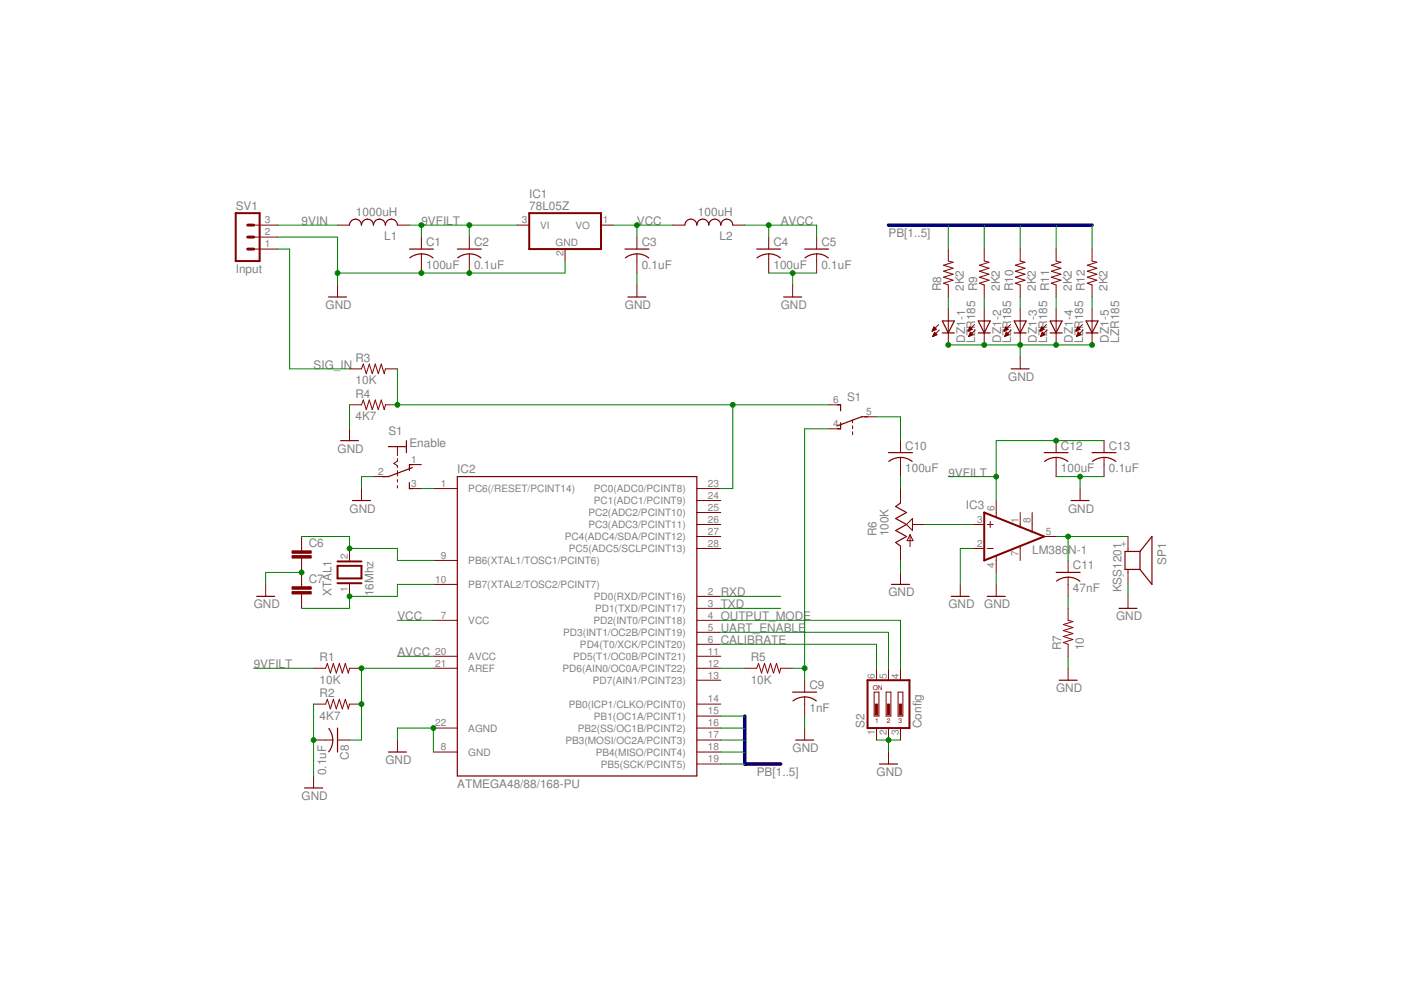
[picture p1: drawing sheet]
<svg xmlns="http://www.w3.org/2000/svg" width="297mm" height="210mm" viewBox="0 0 297 210" stroke-linecap="round" stroke-linejoin="round" font-family="sans-serif">
<g fill="none" stroke="#800000" stroke-width=".25">
<path d="M74.1 47.7a1.27 1.27 0 0 1 1.3-1.2 1.27 1.27 0 0 1 1.2 1.2 1.27 1.27 0 0 1 1.3-1.2 1.27 1.27 0 0 1 1.3 1.2 1.27 1.27 0 0 1 1.3-1.2 1.27 1.27 0 0 1 1.2 1.2 1.27 1.27 0 0 1 1.3-1.2 1.27 1.27 0 0 1 1.3 1.2M86.9 54.7a4 4 0 0 1 4.9 0M97 54.7a4 4 0 0 1 5 0M132.6 54.7a4 4 0 0 1 4.9 0M145.2 47.7a1.27 1.27 0 0 1 1.3-1.2 1.27 1.27 0 0 1 1.2 1.2 1.27 1.27 0 0 1 1.3-1.2 1.27 1.27 0 0 1 1.3 1.2 1.27 1.27 0 0 1 1.3-1.2 1.27 1.27 0 0 1 1.2 1.2 1.27 1.27 0 0 1 1.3-1.2 1.27 1.27 0 0 1 1.3 1.2M160.5 54.7a4 4 0 0 1 5 0M170.7 54.7a4 4 0 0 1 4.9 0M188.4 97.8a4 4 0 0 1 5 0M221.5 97.8a4 4 0 0 1 4.9 0M231.6 97.8a4 4 0 0 1 5 0M224 123.2a4 4 0 0 1 5 0M69.7 154.5a4 4 0 0 1 0 4.9"/>
<path d="M168.1 148.6a4 4 0 0 1 5 0"/>
</g>
<g fill="#800000" stroke="#800000" stroke-width=".21">
<path d="M84.3 47.7h2.5z"/>
<path d="M71.6 47.7h2.5z"/>
<path d="M89.3 53.8v1.5z"/>
<path d="M89.3 50.3v2.5z"/>
<path d="M89.3 55.3v2.6z"/>
<path d="M99.5 53.8v1.5z"/>
<path d="M99.5 50.3v2.5z"/>
<path d="M99.5 55.3v2.6z"/>
<path d="M109.7 47.7h2.5z"/>
<path d="M119.8 52.8v2.5z"/>
<path d="M127.4 47.7h2.6z"/>
<path d="M147.7 162h5.1z"/>
<path d="M91.9 123.9h5.1z"/>
<path d="M91.9 118.8h5.1z"/>
<path d="M91.9 159.4h5.1z"/>
<path d="M91.9 131.5h5.1z"/>
<path d="M91.9 154.4h5.1z"/>
<path d="M91.9 141.7h5.1z"/>
<path d="M91.9 139.1h5.1z"/>
<path d="M147.7 159.4h5.1z"/>
<path d="M147.7 156.9h5.1z"/>
<path d="M147.7 154.4h5.1z"/>
<path d="M147.7 151.8h5.1z"/>
<path d="M147.7 149.3h5.1z"/>
<path d="M147.7 144.2h5.1z"/>
<path d="M147.7 141.7h5.1z"/>
<path d="M147.7 139.1h5.1z"/>
<path d="M147.7 136.6h5.1z"/>
<path d="M147.7 134.1h5.1z"/>
<path d="M147.7 131.5h5.1z"/>
<path d="M147.7 129h5.1z"/>
<path d="M147.7 126.4h5.1z"/>
<path d="M147.7 116.3h5.1z"/>
<path d="M147.7 113.7h5.1z"/>
<path d="M147.7 111.2h5.1z"/>
<path d="M147.7 108.7h5.1z"/>
<path d="M147.7 106.1h5.1z"/>
<path d="M147.7 103.6h5.1z"/>
<path d="M91.9 103.6h5.1z"/>
<path d="M71.6 60.4v2.6z"/>
<path d="M135 53.8v1.5z"/>
<path d="M135 50.3v2.5z"/>
<path d="M135 55.3v2.6z"/>
<path d="M155.4 47.7h2.5z"/>
<path d="M142.7 47.7h2.5z"/>
<path d="M163 53.8v1.5z"/>
<path d="M163 50.3v2.5z"/>
<path d="M163 55.3v2.6z"/>
<path d="M173.1 53.8v1.5z"/>
<path d="M173.1 50.3v2.5z"/>
<path d="M173.1 55.3v2.6z"/>
<path d="M135 60.4v2.6z"/>
<path d="M168.1 60.4v2.6z"/>
<path d="M74.1 116.3v2.5z"/>
<path d="M74.1 123.9v2.5z"/>
<path d="M63.9 113.7v2.6z"/>
<path d="M63.9 118.8v2.6z"/>
<path d="M63.9 116.3v.5z"/>
<path d="M63.9 118.3v.5z"/>
<path d="M63.9 121.4v2.5z"/>
<path d="M63.9 126.4v2.6z"/>
<path d="M63.9 123.9v.5z"/>
<path d="M63.9 125.9v.5z"/>
<path d="M56.3 123.9v2.5z"/>
<path d="M84.3 156.9v2.5z"/>
<path d="M74.1 141.7h2.5z"/>
<path d="M66.5 141.7h2.5z"/>
<path d="M69.4 140.7l-.4 1z"/>
<path d="M69.4 140.7l.6 2z"/>
<path d="M70.7 140.7l-.7 2z"/>
<path d="M70.7 140.7l.6 2z"/>
<path d="M71.9 140.7l-.6 2z"/>
<path d="M71.9 140.7l.7 2z"/>
<path d="M73.2 140.7l-.6 2z"/>
<path d="M73.2 140.7l.6 2z"/>
<path d="M74.1 141.7l-.3 1z"/>
<path d="M74.1 149.3h2.5z"/>
<path d="M66.5 149.3h2.5z"/>
<path d="M69.4 148.3l-.4 1z"/>
<path d="M69.4 148.3l.6 2z"/>
<path d="M70.7 148.3l-.7 2z"/>
<path d="M70.7 148.3l.6 2z"/>
<path d="M71.9 148.3l-.6 2z"/>
<path d="M71.9 148.3l.7 2z"/>
<path d="M73.2 148.3l-.6 2z"/>
<path d="M73.2 148.3l.6 2z"/>
<path d="M74.1 149.3l-.3 1z"/>
<path d="M66.5 164.5v2.6z"/>
<path d="M69 156.9h1.5z"/>
<path d="M71.6 156.9h2.5z"/>
<path d="M66.5 156.9h2.5z"/>
<path d="M216.3 108.7v2.5z"/>
<path d="M206.1 116.3h2.6z"/>
<path d="M206.1 111.2h2.6z"/>
<path d="M218.8 108.7v2.5z"/>
<path d="M221.4 113.7h2.5z"/>
<path d="M211.2 108.7v.9z"/>
<path d="M209.9 110.6v1.2z"/>
<path d="M209.3 111.2h1.3z"/>
<path d="M209.3 116.3h1.3z"/>
<path d="M211.2 117.9v.9z"/>
<path d="M211.2 106.1v2.6z"/>
<path d="M211.2 118.8v2.6z"/>
<path d="M216.3 116.3v2.5z"/>
<path d="M218.8 111.2v1.5z"/>
<path d="M216.3 115.8v.5z"/>
<path d="M216.3 111.2v.5z"/>
<path d="M81.7 78.2h2.6z"/>
<path d="M74.1 78.2h2.5z"/>
<path d="M77 77.2l-.4 1z"/>
<path d="M77 77.2l.7 2z"/>
<path d="M78.3 77.2l-.6 2z"/>
<path d="M78.3 77.2l.6 2z"/>
<path d="M79.6 77.2l-.7 2z"/>
<path d="M79.6 77.2l.6 2z"/>
<path d="M80.8 77.2l-.6 2z"/>
<path d="M80.8 77.2l.7 2z"/>
<path d="M81.7 78.2l-.2 1z"/>
<path d="M81.7 85.8h2.6z"/>
<path d="M74.1 85.8h2.5z"/>
<path d="M77 84.8l-.4 1z"/>
<path d="M77 84.8l.7 2z"/>
<path d="M78.3 84.8l-.6 2z"/>
<path d="M78.3 84.8l.6 2z"/>
<path d="M79.6 84.8l-.7 2z"/>
<path d="M79.6 84.8l.6 2z"/>
<path d="M80.8 84.8l-.6 2z"/>
<path d="M80.8 84.8l.7 2z"/>
<path d="M81.7 85.8l-.2 1z"/>
<path d="M74.1 90.9v2.5z"/>
<path d="M165.5 141.7h2.6z"/>
<path d="M157.9 141.7h2.5z"/>
<path d="M160.8 140.7l-.4 1z"/>
<path d="M160.8 140.7l.7 2z"/>
<path d="M162.1 140.7l-.6 2z"/>
<path d="M162.1 140.7l.6 2z"/>
<path d="M163.4 140.7l-.7 2z"/>
<path d="M163.4 140.7l.6 2z"/>
<path d="M164.6 140.7l-.6 2z"/>
<path d="M164.6 140.7l.7 2z"/>
<path d="M165.5 141.7l-.2 1z"/>
<path d="M170.6 147.8v1.5z"/>
<path d="M170.6 144.2v2.5z"/>
<path d="M170.6 149.3v2.5z"/>
<path d="M170.6 154.4v2.5z"/>
<path d="M183.3 88.4h2.5z"/>
<path d="M175.7 85.8h2.5z"/>
<path d="M175.7 90.9h2.5z"/>
<path d="M180.8 89v.6z"/>
<path d="M180.8 90.3v.6z"/>
<path d="M180.8 91.5v.7z"/>
<path d="M84.3 94.7v1.9z"/>
<path d="M84.3 97.2v.5z"/>
<path d="M84.3 98.8v.3z"/>
<path d="M84.3 99.8v.6z"/>
<path d="M79.2 101h2.5z"/>
<path d="M86.8 103.6h2.5z"/>
<path d="M86.8 98.5h2.5z"/>
<path d="M83.5 98.3l.8-.6z"/>
<path d="M83.5 98.3l.8 .5z"/>
<path d="M84.3 100.4v.5z"/>
<path d="M84.3 101.7v.5z"/>
<path d="M84.3 103v.5z"/>
<path d="M190.9 97v1.5z"/>
<path d="M190.9 93.4v2.6z"/>
<path d="M190.9 98.5v2.5z"/>
<path d="M190.9 116.3v2.5z"/>
<path d="M190.9 103.6v2.5z"/>
<path d="M193.5 111.2h2.5z"/>
<path d="M190.9 115.8v.5z"/>
<path d="M190.9 106.1v.5z"/>
<path d="M192.2 111.2l1.3-1.3z"/>
<path d="M192.2 111.2l1.3 1.3z"/>
<path d="M193.5 109.9v2.6z"/>
<path d="M193 113.4v2.5z"/>
<path d="M193 113.4l.6 1.2z"/>
<path d="M192.3 114.6h1.3z"/>
<path d="M193 113.4l-.7 1.2z"/>
<path d="M190.9 121.4v2.5z"/>
<path d="M211.2 123.9v2.5z"/>
<path d="M226.5 122.4v1.5z"/>
<path d="M226.5 118.8v2.6z"/>
<path d="M226.5 123.9v2.5z"/>
<path d="M226.5 129v2.5z"/>
<path d="M226.5 136.6v2.5z"/>
<path d="M225.4 136.2l1.1 .4z"/>
<path d="M225.4 136.2l2.1-.6z"/>
<path d="M225.4 135l2.1 .6z"/>
<path d="M225.4 135l2.1-.7z"/>
<path d="M225.4 133.7l2.1 .6z"/>
<path d="M225.4 133.7l2.1-.6z"/>
<path d="M225.4 132.4l2.1 .7z"/>
<path d="M225.4 132.4l2.1-.6z"/>
<path d="M226.5 131.5l1 .3z"/>
<path d="M226.5 141.7v2.5z"/>
<path d="M203.6 123.9v2.5z"/>
<path d="M239.2 121.4v2.5z"/>
<path d="M239.2 113.7v2.6z"/>
<path d="M239.2 120.7v.7z"/>
<path d="M239.2 116.3v.6z"/>
<path d="M239.2 126.4v2.6z"/>
<path d="M53.8 52.8h5.1z"/>
<path d="M53.8 50.3h5.1z"/>
<path d="M53.8 47.7h5.1z"/>
<path d="M201.1 70.6v2.5z"/>
<path d="M201.1 65.5v2.5z"/>
<path d="M201.1 68v2.6z"/>
<path d="M199 68.8l-1.4 1.4z"/>
<path d="M199.2 70l-1.4 1.4z"/>
<path d="M198 69.3l-.4 .9z"/>
<path d="M198 69.3l.5 .5z"/>
<path d="M197.6 70.2l.9-.4z"/>
<path d="M197.7 70.1h.1z"/>
<path d="M197.7 70h.4z"/>
<path d="M197.8 69.9h.6z"/>
<path d="M197.8 69.8h.7z"/>
<path d="M197.9 69.6h.4z"/>
<path d="M197.9 69.5h.3z"/>
<path d="M198.1 70.5l-.3 .9z"/>
<path d="M198.1 70.5l.5 .5z"/>
<path d="M197.8 71.4l.8-.4z"/>
<path d="M197.8 71.2h.3z"/>
<path d="M197.9 71.1h.5z"/>
<path d="M197.9 71h.7z"/>
<path d="M198 70.8h.5z"/>
<path d="M198 70.7h.4z"/>
<path d="M198.1 70.6h.2z"/>
<path d="M208.7 70.6v2.5z"/>
<path d="M208.7 65.5v2.5z"/>
<path d="M208.7 68v2.6z"/>
<path d="M206.6 68.8l-1.4 1.4z"/>
<path d="M206.8 70l-1.4 1.4z"/>
<path d="M205.6 69.3l-.4 .9z"/>
<path d="M205.6 69.3l.5 .5z"/>
<path d="M205.2 70.2l.9-.4z"/>
<path d="M205.3 70.1h.1z"/>
<path d="M205.3 70h.4z"/>
<path d="M205.4 69.9h.6z"/>
<path d="M205.4 69.8h.7z"/>
<path d="M205.5 69.6h.5z"/>
<path d="M205.5 69.5h.3z"/>
<path d="M205.8 70.5l-.4 .9z"/>
<path d="M205.8 70.5l.5 .5z"/>
<path d="M205.4 71.4l.9-.4z"/>
<path d="M205.4 71.2h.3z"/>
<path d="M205.5 71.1h.5z"/>
<path d="M205.5 71h.8z"/>
<path d="M205.6 70.8h.6z"/>
<path d="M205.7 70.7h.3z"/>
<path d="M205.7 70.6h.2z"/>
<path d="M216.3 70.6v2.5z"/>
<path d="M216.3 65.5v2.5z"/>
<path d="M216.3 68v2.6z"/>
<path d="M214.3 68.8l-1.4 1.4z"/>
<path d="M214.4 70l-1.4 1.4z"/>
<path d="M213.3 69.3l-.4 .9z"/>
<path d="M213.3 69.3l.5 .5z"/>
<path d="M212.9 70.2l.9-.4z"/>
<path d="M212.9 70.1h.2z"/>
<path d="M213 70h.4z"/>
<path d="M213 69.9h.6z"/>
<path d="M213.1 69.8h.6z"/>
<path d="M213.1 69.6h.5z"/>
<path d="M213.2 69.5h.3z"/>
<path d="M213.4 70.5l-.4 .9z"/>
<path d="M213.4 70.5l.5 .5z"/>
<path d="M213 71.4l.9-.4z"/>
<path d="M213.1 71.2h.2z"/>
<path d="M213.1 71.1h.5z"/>
<path d="M213.2 71h.7z"/>
<path d="M213.2 70.8h.6z"/>
<path d="M213.3 70.7h.4z"/>
<path d="M213.3 70.6h.2z"/>
<path d="M223.9 70.6v2.5z"/>
<path d="M223.9 65.5v2.5z"/>
<path d="M223.9 68v2.6z"/>
<path d="M221.9 68.8l-1.4 1.4z"/>
<path d="M222 70l-1.4 1.4z"/>
<path d="M220.9 69.3l-.4 .9z"/>
<path d="M220.9 69.3l.5 .5z"/>
<path d="M220.5 70.2l.9-.4z"/>
<path d="M220.5 70.1h.2z"/>
<path d="M220.6 70h.4z"/>
<path d="M220.6 69.9h.7z"/>
<path d="M220.7 69.8h.6z"/>
<path d="M220.7 69.6h.5z"/>
<path d="M220.8 69.5h.3z"/>
<path d="M221 70.5l-.4 .9z"/>
<path d="M221 70.5l.5 .5z"/>
<path d="M220.6 71.4l.9-.4z"/>
<path d="M220.7 71.2h.3z"/>
<path d="M220.7 71.1h.5z"/>
<path d="M220.8 71h.7z"/>
<path d="M220.8 70.8h.6z"/>
<path d="M220.9 70.7h.4z"/>
<path d="M220.9 70.6h.2z"/>
<path d="M231.5 70.6v2.5z"/>
<path d="M231.5 65.5v2.5z"/>
<path d="M231.5 68v2.6z"/>
<path d="M229.5 68.8l-1.4 1.4z"/>
<path d="M229.6 70l-1.4 1.4z"/>
<path d="M228.5 69.3l-.4 .9z"/>
<path d="M228.5 69.3l.5 .5z"/>
<path d="M228.1 70.2l.9-.4z"/>
<path d="M228.2 70.1h.1z"/>
<path d="M228.2 70h.4z"/>
<path d="M228.3 69.9h.6z"/>
<path d="M228.3 69.8h.6z"/>
<path d="M228.4 69.6h.4z"/>
<path d="M228.4 69.5h.3z"/>
<path d="M228.4 69.4h.2z"/>
<path d="M228.6 70.5l-.4 .9z"/>
<path d="M228.6 70.5l.5 .5z"/>
<path d="M228.2 71.4l.9-.4z"/>
<path d="M228.3 71.2h.3z"/>
<path d="M228.3 71.1h.6z"/>
<path d="M228.4 71h.7z"/>
<path d="M228.4 70.8h.6z"/>
<path d="M228.5 70.7h.4z"/>
<path d="M228.6 70.6h.2z"/>
<path d="M216.3 75.7v2.5z"/>
<path d="M201.1 52.8v2.5z"/>
<path d="M201.1 60.4v2.6z"/>
<path d="M200 60l1.1 .4z"/>
<path d="M200 60l2.1-.6z"/>
<path d="M200 58.8l2.1 .6z"/>
<path d="M200 58.8l2.1-.7z"/>
<path d="M200 57.5l2.1 .6z"/>
<path d="M200 57.5l2.1-.6z"/>
<path d="M200 56.2l2.1 .7z"/>
<path d="M200 56.2l2.1-.6z"/>
<path d="M201.1 55.3l1 .3z"/>
<path d="M208.7 52.8v2.5z"/>
<path d="M208.7 60.4v2.6z"/>
<path d="M207.7 60l1 .4z"/>
<path d="M207.7 60l2-.6z"/>
<path d="M207.7 58.8l2 .6z"/>
<path d="M207.7 58.8l2-.7z"/>
<path d="M207.7 57.5l2 .6z"/>
<path d="M207.7 57.5l2-.6z"/>
<path d="M207.7 56.2l2 .7z"/>
<path d="M207.7 56.2l2-.6z"/>
<path d="M208.7 55.3l1 .3z"/>
<path d="M216.3 52.8v2.5z"/>
<path d="M216.3 60.4v2.6z"/>
<path d="M215.3 60l1 .4z"/>
<path d="M215.3 60l2-.6z"/>
<path d="M215.3 58.8l2 .6z"/>
<path d="M215.3 58.8l2-.7z"/>
<path d="M215.3 57.5l2 .6z"/>
<path d="M215.3 57.5l2-.6z"/>
<path d="M215.3 56.2l2 .7z"/>
<path d="M215.3 56.2l2-.6z"/>
<path d="M216.3 55.3l1 .3z"/>
<path d="M223.9 52.8v2.5z"/>
<path d="M223.9 60.4v2.6z"/>
<path d="M222.9 60l1 .4z"/>
<path d="M222.9 60l2-.6z"/>
<path d="M222.9 58.8l2 .6z"/>
<path d="M222.9 58.8l2-.7z"/>
<path d="M222.9 57.5l2 .6z"/>
<path d="M222.9 57.5l2-.6z"/>
<path d="M222.9 56.2l2 .7z"/>
<path d="M222.9 56.2l2-.6z"/>
<path d="M223.9 55.3l1 .3z"/>
<path d="M231.5 52.8v2.5z"/>
<path d="M231.5 60.4v2.6z"/>
<path d="M230.5 60l1 .4z"/>
<path d="M230.5 60l2.1-.6z"/>
<path d="M230.5 58.8l2.1 .6z"/>
<path d="M230.5 58.8l2.1-.7z"/>
<path d="M230.5 57.5l2.1 .6z"/>
<path d="M230.5 57.5l2.1-.6z"/>
<path d="M230.5 56.2l2.1 .7z"/>
<path d="M230.5 56.2l2.1-.6z"/>
<path d="M231.5 55.3l1.1 .3z"/>
<path d="M76.6 103.6v2.5z"/>
<path d="M190.9 141.7v2.5z"/>
<path d="M188.4 141.7v2.5z"/>
<path d="M185.8 141.7v2.5z"/>
<path d="M185.8 154.4v2.5z"/>
<path d="M188.4 154.4v2.5z"/>
<path d="M190.9 154.4v2.5z"/>
<path d="M185.3 151.8h1z"/>
<path d="M185.3 146.7h1z"/>
<path d="M186.3 146.7v5.1z"/>
<path d="M185.3 146.7v5.1z"/>
<path d="M187.9 151.8h1z"/>
<path d="M187.9 146.7h1z"/>
<path d="M188.9 146.7v5.1z"/>
<path d="M187.9 146.7v5.1z"/>
<path d="M190.4 151.8h1z"/>
<path d="M190.4 146.7h1z"/>
<path d="M191.4 146.7v5.1z"/>
<path d="M190.4 146.7v5.1z"/>
<path d="M188.4 159.4v2.6z"/>
<path d="M223.9 97v1.5z"/>
<path d="M223.9 93.4v2.6z"/>
<path d="M223.9 98.5v2.5z"/>
<path d="M234.1 97v1.5z"/>
<path d="M234.1 93.4v2.6z"/>
<path d="M234.1 98.5v2.5z"/>
<path d="M229 103.6v2.5z"/>
</g>
<g fill="#800000" stroke="#800000" stroke-width=".25">
<path d="M86.8 52.8h5.1z"/>
<path d="M97 52.8h5z"/>
<path d="M97 101h50.7z"/>
<path d="M147.7 101v63.5z"/>
<path d="M97 164.5h50.7z"/>
<path d="M97 101v63.5z"/>
<path d="M69.7 63h3.8z"/>
<path d="M132.5 52.8h5.1z"/>
<path d="M160.4 52.8h5.1z"/>
<path d="M170.6 52.8h5.1z"/>
<path d="M133.1 63h3.8z"/>
<path d="M166.2 63h3.8z"/>
<path d="M54.4 126.4h3.8z"/>
<path d="M82.4 159.4h3.8z"/>
<path d="M64.6 167.1h3.8z"/>
<path d="M71.6 154.4v5z"/>
<path d="M72.2 93.4h3.8z"/>
<path d="M168.1 146.7h5z"/>
<path d="M168.7 156.9h3.8z"/>
<path d="M182.7 88.4h1.2z"/>
<path d="M177.6 90.3l5.1-1.9z"/>
<path d="M178.2 85.8v1.3z"/>
<path d="M177.6 85.8h.6z"/>
<path d="M178.2 89.6v1.3z"/>
<path d="M177.6 90.9h.6z"/>
<path d="M86.2 94.7v1.3z"/>
<path d="M84.3 94.7h1.9z"/>
<path d="M82.4 94.7h1.9z"/>
<path d="M86.2 93.4v1.3z"/>
<path d="M81.1 101h1.3z"/>
<path d="M82.4 101l5-1.9z"/>
<path d="M86.8 102.3v1.3z"/>
<path d="M86.8 103.6h.6z"/>
<path d="M86.8 98.5v1.3z"/>
<path d="M86.8 98.5h.6z"/>
<path d="M188.4 96h5.1z"/>
<path d="M189.9 115l1 .8z"/>
<path d="M189.9 115l2.3-1.3z"/>
<path d="M189.9 112.5l2.3 1.2z"/>
<path d="M189.9 112.5l2.3-1.3z"/>
<path d="M189.9 109.9l2.3 1.3z"/>
<path d="M189.9 109.9l2.3-1.2z"/>
<path d="M189.9 107.4l2.3 1.3z"/>
<path d="M189.9 107.4l1-.8z"/>
<path d="M189 123.9h3.8z"/>
<path d="M209.3 126.4h3.8z"/>
<path d="M223.9 121.4h5.1z"/>
<path d="M224.6 144.2h3.8z"/>
<path d="M201.7 126.4h3.8z"/>
<path d="M238.5 116.9v3.8z"/>
<path d="M238.5 120.7h.7z"/>
<path d="M241.7 116.9v3.8z"/>
<path d="M238.5 116.9h.7z"/>
<path d="M241.7 120.7l2.5 3.2z"/>
<path d="M244.2 113.7v10.2z"/>
<path d="M244.2 113.7l-2.5 3.2z"/>
<path d="M239.2 120.7h2.5z"/>
<path d="M239.2 116.9h2.5z"/>
<path d="M237.3 129h3.8z"/>
<path d="M202.3 68l-1.2 2.6z"/>
<path d="M199.8 68l1.3 2.6z"/>
<path d="M201.1 70.6h1.2z"/>
<path d="M199.8 70.6h1.3z"/>
<path d="M201.1 68h1.2z"/>
<path d="M199.8 68h1.3z"/>
<path d="M209.9 68l-1.2 2.6z"/>
<path d="M207.4 68l1.3 2.6z"/>
<path d="M208.7 70.6h1.2z"/>
<path d="M207.4 70.6h1.3z"/>
<path d="M208.7 68h1.2z"/>
<path d="M207.4 68h1.3z"/>
<path d="M217.6 68l-1.3 2.6z"/>
<path d="M215 68l1.3 2.6z"/>
<path d="M216.3 70.6h1.3z"/>
<path d="M215 70.6h1.3z"/>
<path d="M216.3 68h1.3z"/>
<path d="M215 68h1.3z"/>
<path d="M225.2 68l-1.3 2.6z"/>
<path d="M222.6 68l1.3 2.6z"/>
<path d="M223.9 70.6h1.3z"/>
<path d="M222.6 70.6h1.3z"/>
<path d="M223.9 68h1.3z"/>
<path d="M222.6 68h1.3z"/>
<path d="M232.8 68l-1.3 2.6z"/>
<path d="M230.3 68l1.2 2.6z"/>
<path d="M231.5 70.6h1.3z"/>
<path d="M230.3 70.6h1.2z"/>
<path d="M231.5 68h1.3z"/>
<path d="M230.3 68h1.2z"/>
<path d="M214.4 78.2h3.8z"/>
<path d="M74.7 106.1h3.8z"/>
<path d="M186.5 162h3.8z"/>
<path d="M221.4 96h5.1z"/>
<path d="M231.5 96h5.1z"/>
<path d="M227.1 106.1h3.8z"/>
</g>
<g fill="#800000" stroke="#800000" stroke-width=".42">
<path d="M112.2 52.8h15.2z"/>
<path d="M127.4 45.2v7.6z"/>
<path d="M112.2 45.2h15.2z"/>
<path d="M112.2 45.2v7.6z"/>
<path d="M71.6 120v2.6z"/>
<path d="M71.6 120h5z"/>
<path d="M76.6 120v2.6z"/>
<path d="M71.6 122.6h5z"/>
<path d="M71.6 119h5z"/>
<path d="M71.6 123.7h5z"/>
<path d="M208.7 108.7v10.1z"/>
<path d="M208.7 118.8l7.6-3z"/>
<path d="M216.3 115.8l5.1-2.1z"/>
<path d="M218.8 112.7l2.6 1z"/>
<path d="M216.3 111.7l2.5 1z"/>
<path d="M208.7 108.7l7.6 3z"/>
<path d="M50 55.3h5.1z"/>
<path d="M50 45.2v10.1z"/>
<path d="M55.1 45.2v10.1z"/>
<path d="M50 45.2h5.1z"/>
<path d="M192.8 144.2v10.2z"/>
<path d="M183.9 144.2h8.9z"/>
<path d="M183.9 144.2v10.2z"/>
<path d="M183.9 154.4h8.9z"/>
</g>
<g fill="#800000" stroke="#800000" stroke-width=".21">
<path d="M61.9 117.8h4.1v.5h-4.1z"/>
<path d="M61.9 116.8h4.1v.5h-4.1z"/>
<path d="M61.9 125.4h4.1v.5h-4.1z"/>
<path d="M61.9 124.4h4.1v.5h-4.1z"/>
<path d="M185.6 149.3h.5v2.3h-.5z"/>
<path d="M188.1 149.3h.5v2.3h-.5z"/>
<path d="M190.7 149.3h.5v2.3h-.5z"/>
</g>
<g fill="#800000" stroke="#800000" stroke-width=".61">
<path d="M52.5 47.7h1.3z"/>
<path d="M52.5 50.3h1.3z"/>
<path d="M52.5 52.8h1.3z"/>
</g>
<g fill="#000080" stroke="#000080" stroke-width=".76">
<path d="M157.9 151.8v10.2z"/>
<path d="M157.9 162h7.6z"/>
<path d="M188.4 47.7h43.1z"/>
</g>
<g fill="#008000" stroke="#008000" stroke-width=".21">
<path d="M86.8 47.7h2.5z"/>
<path d="M89.3 47.7h10.2z"/>
<path d="M99.5 47.7h10.2z"/>
<path d="M89.3 47.7v2.6z"/>
<path d="M99.5 47.7v2.6z"/>
<path d="M53.8 141.7h12.7z"/>
<path d="M211.2 101v5.1z"/>
<path d="M201.1 101h10.1z"/>
<path d="M211.2 93.4v7.6z"/>
<path d="M211.2 93.4h12.7z"/>
<path d="M223.9 93.4h10.2z"/>
<path d="M58.9 47.7h12.7z"/>
<path d="M71.6 57.9v2.5z"/>
<path d="M71.6 57.9h17.7z"/>
<path d="M89.3 57.9h10.2z"/>
<path d="M99.5 57.9h20.3z"/>
<path d="M119.8 55.3v2.6z"/>
<path d="M58.9 50.3h12.7z"/>
<path d="M71.6 50.3v7.6z"/>
<path d="M135 57.9v2.5z"/>
<path d="M168.1 57.9h5z"/>
<path d="M163 57.9h5.1z"/>
<path d="M168.1 57.9v2.5z"/>
<path d="M56.3 121.4v2.5z"/>
<path d="M56.3 121.4h7.6z"/>
<path d="M91.9 154.4v5z"/>
<path d="M84.3 154.4h7.6z"/>
<path d="M84.3 154.4v2.5z"/>
<path d="M66.5 156.9v7.6z"/>
<path d="M66.5 149.3v7.6z"/>
<path d="M74.1 85.8v5.1z"/>
<path d="M170.6 151.8v2.6z"/>
<path d="M190.9 118.8v2.6z"/>
<path d="M226.5 139.1v2.6z"/>
<path d="M211.2 121.4v2.5z"/>
<path d="M203.6 116.3h2.5z"/>
<path d="M203.6 116.3v7.6z"/>
<path d="M239.2 123.9v2.5z"/>
<path d="M223.9 73.1h7.6z"/>
<path d="M216.3 73.1h7.6z"/>
<path d="M216.3 73.1v2.6z"/>
<path d="M208.7 73.1h7.6z"/>
<path d="M201.1 73.1h7.6z"/>
<path d="M76.6 101v2.6z"/>
<path d="M76.6 101h2.6z"/>
<path d="M185.8 156.9h2.6z"/>
<path d="M188.4 156.9h2.5z"/>
<path d="M188.4 156.9v2.5z"/>
<path d="M223.9 101h5.1z"/>
<path d="M229 101h5.1z"/>
<path d="M229 101v2.6z"/>
<path d="M130 47.7h5z"/>
<path d="M135 47.7v2.6z"/>
<path d="M135 47.7h7.7z"/>
<path d="M84.3 131.5h7.6z"/>
<path d="M157.9 47.7h5.1z"/>
<path d="M163 47.7v2.6z"/>
<path d="M163 47.7h10.1z"/>
<path d="M173.1 47.7v2.6z"/>
<path d="M84.3 139.1h7.6z"/>
<path d="M63.9 113.7h10.2z"/>
<path d="M74.1 113.7v2.6z"/>
<path d="M74.1 116.3h10.2z"/>
<path d="M84.3 116.3v2.5z"/>
<path d="M84.3 118.8h7.6z"/>
<path d="M63.9 129h10.2z"/>
<path d="M74.1 126.4v2.6z"/>
<path d="M74.1 126.4h10.2z"/>
<path d="M84.3 123.9v2.5z"/>
<path d="M84.3 123.9h7.6z"/>
<path d="M74.1 156.9h2.5z"/>
<path d="M76.6 149.3v7.6z"/>
<path d="M76.6 141.7v7.6z"/>
<path d="M76.6 141.7h15.3z"/>
<path d="M58.9 52.8h2.5z"/>
<path d="M61.4 52.8v25.4z"/>
<path d="M61.4 78.2h12.7z"/>
<path d="M84.3 78.2v7.6z"/>
<path d="M84.3 85.8h71.1z"/>
<path d="M155.4 85.8v17.8z"/>
<path d="M152.8 103.6h2.6z"/>
<path d="M155.4 85.8h20.3z"/>
<path d="M152.8 141.7h5.1z"/>
<path d="M168.1 141.7h2.5z"/>
<path d="M170.6 141.7v2.5z"/>
<path d="M170.6 90.9v50.8z"/>
<path d="M170.6 90.9h5.1z"/>
<path d="M185.8 88.4h5.1z"/>
<path d="M190.9 88.4v5z"/>
<path d="M190.9 101v2.6z"/>
<path d="M223.9 113.7h2.6z"/>
<path d="M226.5 113.7v5.1z"/>
<path d="M226.5 113.7h12.7z"/>
<path d="M226.5 126.4v2.6z"/>
<path d="M196 111.2h10.1z"/>
<path d="M152.8 151.8h5.1z"/>
<path d="M201.1 47.7v5.1z"/>
<path d="M152.8 154.4h5.1z"/>
<path d="M208.7 47.7v5.1z"/>
<path d="M152.8 156.9h5.1z"/>
<path d="M216.3 47.7v5.1z"/>
<path d="M152.8 159.4h5.1z"/>
<path d="M223.9 47.7v5.1z"/>
<path d="M152.8 162h5.1z"/>
<path d="M231.5 47.7v5.1z"/>
<path d="M201.1 63v2.5z"/>
<path d="M208.7 63v2.5z"/>
<path d="M216.3 63v2.5z"/>
<path d="M223.9 63v2.5z"/>
<path d="M231.5 63v2.5z"/>
<path d="M89.3 103.6h2.6z"/>
<path d="M152.8 134.1h35.6z"/>
<path d="M188.4 134.1v7.6z"/>
<path d="M152.8 131.5h38.1z"/>
<path d="M190.9 131.5v10.2z"/>
<path d="M152.8 126.4h12.7z"/>
<path d="M152.8 129h12.7z"/>
<path d="M152.8 136.6h33z"/>
<path d="M185.8 136.6v5.1z"/>
<circle cx="89.3" cy="47.7" r=".51"/>
<circle cx="99.5" cy="47.7" r=".51"/>
<circle cx="223.9" cy="93.4" r=".51"/>
<circle cx="211.2" cy="101" r=".51"/>
<circle cx="89.3" cy="57.9" r=".51"/>
<circle cx="99.5" cy="57.9" r=".51"/>
<circle cx="71.6" cy="57.9" r=".51"/>
<circle cx="168.1" cy="57.9" r=".51"/>
<circle cx="63.9" cy="121.4" r=".51"/>
<circle cx="91.9" cy="154.4" r=".51"/>
<circle cx="66.5" cy="156.9" r=".51"/>
<circle cx="201.1" cy="73.1" r=".51"/>
<circle cx="208.7" cy="73.1" r=".51"/>
<circle cx="216.3" cy="73.1" r=".51"/>
<circle cx="223.9" cy="73.1" r=".51"/>
<circle cx="231.5" cy="73.1" r=".51"/>
<circle cx="188.4" cy="156.9" r=".51"/>
<circle cx="229" cy="101" r=".51"/>
<circle cx="135" cy="47.7" r=".51"/>
<circle cx="163" cy="47.7" r=".51"/>
<circle cx="74.1" cy="116.3" r=".51"/>
<circle cx="74.1" cy="126.4" r=".51"/>
<circle cx="76.6" cy="149.3" r=".51"/>
<circle cx="76.6" cy="141.7" r=".51"/>
<circle cx="155.4" cy="85.8" r=".51"/>
<circle cx="84.3" cy="85.8" r=".51"/>
<circle cx="170.6" cy="141.7" r=".51"/>
<circle cx="226.5" cy="113.7" r=".51"/>
</g>
<g font-size="2.5" fill="#808080">
<text x="50" y="44.4">SV1</text>
<text x="63.9" y="47.7">9VIN</text>
<text x="75.5" y="45.7">1000uH</text>
<text x="89.3" y="47.7">9VFILT</text>
<text x="112.2" y="44.6">78L05Z</text>
<text x="112.2" y="42">IC1</text>
<text x="135" y="47.7">VCC</text>
<text x="148" y="45.7">100uH</text>
<text x="165.5" y="47.7">AVCC</text>
<text x="81.5" y="50.8">L1</text>
<text x="90.4" y="52.2">C1</text>
<text x="100.5" y="52.2">C2</text>
<text x="136.1" y="52.2">C3</text>
<text x="152.6" y="50.8">L2</text>
<text x="164" y="52.2">C4</text>
<text x="174.2" y="52.2">C5</text>
<text x="188.4" y="50.3">PB[1..5]</text>
<text x="50" y="57.9">Input</text>
<text x="90.4" y="57">100uF</text>
<text x="100.5" y="57">0.1uF</text>
<text x="136.1" y="57">0.1uF</text>
<text x="164" y="57">100uF</text>
<text x="174.2" y="57">0.1uF</text>
<text x="69" y="65.5">GND</text>
<text x="132.5" y="65.5">GND</text>
<text x="165.5" y="65.5">GND</text>
<text x="199.6" y="61.7" transform="rotate(-90 199.6 61.7)">R8</text>
<text x="204.4" y="61.7" transform="rotate(-90 204.4 61.7)">2K2</text>
<text x="207.2" y="61.7" transform="rotate(-90 207.2 61.7)">R9</text>
<text x="212" y="61.7" transform="rotate(-90 212 61.7)">2K2</text>
<text x="214.8" y="61.7" transform="rotate(-90 214.8 61.7)">R10</text>
<text x="219.6" y="61.7" transform="rotate(-90 219.6 61.7)">2K2</text>
<text x="222.4" y="61.7" transform="rotate(-90 222.4 61.7)">R11</text>
<text x="227.2" y="61.7" transform="rotate(-90 227.2 61.7)">2K2</text>
<text x="230" y="61.7" transform="rotate(-90 230 61.7)">R12</text>
<text x="234.8" y="61.7" transform="rotate(-90 234.8 61.7)">2K2</text>
<text x="75.4" y="76.7">R3</text>
<text x="204.6" y="72.6" transform="rotate(-90 204.6 72.6)">DZ1-1</text>
<text x="206.8" y="72.6" transform="rotate(-90 206.8 72.6)">LZR185</text>
<text x="212.2" y="72.6" transform="rotate(-90 212.2 72.6)">DZ1-2</text>
<text x="214.4" y="72.6" transform="rotate(-90 214.4 72.6)">LZR185</text>
<text x="219.9" y="72.6" transform="rotate(-90 219.9 72.6)">DZ1-3</text>
<text x="222" y="72.6" transform="rotate(-90 222 72.6)">LZR185</text>
<text x="227.5" y="72.6" transform="rotate(-90 227.5 72.6)">DZ1-4</text>
<text x="229.6" y="72.6" transform="rotate(-90 229.6 72.6)">LZR185</text>
<text x="235.1" y="72.6" transform="rotate(-90 235.1 72.6)">DZ1-5</text>
<text x="237.3" y="72.6" transform="rotate(-90 237.3 72.6)">LZR185</text>
<text x="66.5" y="78.2">SIG_IN</text>
<text x="75.4" y="81.5">10K</text>
<text x="213.8" y="80.7">GND</text>
<text x="75.4" y="89.1">4K7</text>
<text x="75.4" y="84.3">R4</text>
<text x="179.6" y="85.1">S1</text>
<text x="71.6" y="96">GND</text>
<text x="82.4" y="92.2">S1</text>
<text x="86.8" y="94.7">Enable</text>
<text x="191.9" y="95.3">C10</text>
<text x="224.9" y="95.3">C12</text>
<text x="235.1" y="95.3">C13</text>
<text x="97" y="100.3">IC2</text>
<text x="191.9" y="100.2">100uF</text>
<text x="201.1" y="101.1">9VFILT</text>
<text x="224.9" y="100.2">100uF</text>
<text x="235.1" y="100.2">0.1uF</text>
<text x="204.8" y="107.9">IC3</text>
<text x="74.1" y="108.7">GND</text>
<text x="185.8" y="113.7" transform="rotate(-90 185.8 113.7)">R6</text>
<text x="188.4" y="113.7" transform="rotate(-90 188.4 113.7)">100K</text>
<text x="226.5" y="108.7">GND</text>
<text x="65.5" y="115.9">C6</text>
<text x="218.8" y="117.6">LM386</text>
<text x="226.5" y="117.6">N-1</text>
<text x="247.3" y="119.8" transform="rotate(-90 247.3 119.8)">SP1</text>
<text x="65.5" y="123.5">C7</text>
<text x="227.5" y="125.6">47nF</text>
<text x="227.5" y="120.7">C11</text>
<text x="237.8" y="125.6" transform="rotate(-90 237.8 125.6)">KSS1201</text>
<text x="53.8" y="129">GND</text>
<text x="70.3" y="126.4" transform="rotate(-90 70.3 126.4)">XTAL1</text>
<text x="79.2" y="126.4" transform="rotate(-90 79.2 126.4)">16Mhz</text>
<text x="84.3" y="131.5">VCC</text>
<text x="152.8" y="131.5">OUTPUT_MODE</text>
<text x="152.8" y="126.4">RXD</text>
<text x="152.8" y="129">TXD</text>
<text x="188.4" y="126.4">GND</text>
<text x="201.1" y="129">GND</text>
<text x="208.7" y="129">GND</text>
<text x="236.6" y="131.5">GND</text>
<text x="152.8" y="134.1">UART_ENABLE</text>
<text x="152.8" y="136.6">CALIBRATE</text>
<text x="225" y="137.9" transform="rotate(-90 225 137.9)">R7</text>
<text x="229.8" y="137.9" transform="rotate(-90 229.8 137.9)">10</text>
<text x="53.8" y="141.7">9VFILT</text>
<text x="67.8" y="140.2">R1</text>
<text x="84.3" y="139.1">AVCC</text>
<text x="159.2" y="140.2">R5</text>
<text x="67.8" y="145">10K</text>
<text x="67.8" y="147.8">R2</text>
<text x="159.2" y="145">10K</text>
<text x="171.6" y="146.1">C9</text>
<text x="223.9" y="146.8">GND</text>
<text x="67.8" y="152.6">4K7</text>
<text x="171.6" y="150.9">1nF</text>
<text x="183.3" y="154.4" transform="rotate(-90 183.3 154.4)">S2</text>
<text x="195.4" y="154.4" transform="rotate(-90 195.4 154.4)">Config</text>
<text x="74" y="161.1" transform="rotate(-90 74 161.1)">C8</text>
<text x="81.7" y="162">GND</text>
<text x="168.1" y="159.5">GND</text>
<text x="69.2" y="164.3" transform="rotate(-90 69.2 164.3)">0.1uF</text>
<text x="97" y="167.1">ATMEGA48/88/168-PU</text>
<text x="160.4" y="164.5">PB[1..5]</text>
<text x="185.8" y="164.5">GND</text>
<text x="63.9" y="169.6">GND</text>
</g>
<g font-size="2.1" fill="#808080">
<text x="56.1" y="47.4">3</text>
<text x="110.7" y="47.4">3</text>
<text x="127.8" y="47.4">1</text>
<text x="56.1" y="52.5">1</text>
<text x="56.1" y="49.9">2</text>
<text x="114.5" y="48.5">VI</text>
<text x="117.8" y="52.1">GND</text>
<text x="122" y="48.5">VO</text>
<text x="119.5" y="54.4" transform="rotate(-90 119.5 54.4)">2</text>
<text x="176.7" y="85.5">6</text>
<text x="183.6" y="88">5</text>
<text x="176.7" y="90.5">4</text>
<text x="80.2" y="100.7">2</text>
<text x="87.2" y="98.2">1</text>
<text x="87.2" y="103.2">3</text>
<text x="93.4" y="103.2">1</text>
<text x="99.3" y="104.4">PC6(/RESET/PCINT14)</text>
<text x="125.9" y="106.9">PC1(ADC1/PCINT9)</text>
<text x="125.9" y="104.4">PC0(ADC0/PCINT8)</text>
<text x="150.1" y="105.8">24</text>
<text x="150.1" y="103.2">23</text>
<text x="124.7" y="112">PC3(ADC3/PCINT11)</text>
<text x="124.7" y="109.4">PC2(ADC2/PCINT10)</text>
<text x="150.1" y="113.4">27</text>
<text x="150.1" y="110.9">26</text>
<text x="150.1" y="108.3">25</text>
<text x="207.1" y="110.9">3</text>
<text x="210.9" y="108.3" transform="rotate(-90 210.9 108.3)">6</text>
<text x="215.9" y="110.9" transform="rotate(-90 215.9 110.9)">1</text>
<text x="218.5" y="110.9" transform="rotate(-90 218.5 110.9)">8</text>
<text x="221.7" y="113.4">5</text>
<text x="73.7" y="118.5" transform="rotate(-90 73.7 118.5)">2</text>
<text x="93.4" y="118.5">9</text>
<text x="99.3" y="119.6">PB6(XTAL1/TOSC1/PCINT6)</text>
<text x="119.8" y="114.5">PC4(ADC4/SDA/PCINT12)</text>
<text x="120.6" y="117.1">PC5(ADC5/SCLPCINT13)</text>
<text x="150.1" y="115.9">28</text>
<text x="207.1" y="115.9">2</text>
<text x="215.9" y="117.8" transform="rotate(-90 215.9 117.8)">7</text>
<text x="238.8" y="115.9" transform="rotate(-90 238.8 115.9)">+</text>
<text x="73.7" y="125.4" transform="rotate(-90 73.7 125.4)">1</text>
<text x="92.2" y="123.5">10</text>
<text x="99.3" y="124.7">PB7(XTAL2/TOSC2/PCINT7)</text>
<text x="210.9" y="120.4" transform="rotate(-90 210.9 120.4)">4</text>
<text x="238.8" y="122.4" transform="rotate(-90 238.8 122.4)">-</text>
<text x="93.4" y="131.2">7</text>
<text x="125.9" y="127.2">PD0(RXD/PCINT16)</text>
<text x="126.2" y="129.7">PD1(TXD/PCINT17)</text>
<text x="150.1" y="131.2">4</text>
<text x="150.1" y="128.6">3</text>
<text x="150.1" y="126.1">2</text>
<text x="99.3" y="132.3">VCC</text>
<text x="119.4" y="134.8">PD3(INT1/OC2B/PCINT19)</text>
<text x="123" y="137.4">PD4(T0/XCK/PCINT20)</text>
<text x="125.8" y="132.3">PD2(INT0/PCINT18)</text>
<text x="150.1" y="136.2">6</text>
<text x="150.1" y="133.7">5</text>
<text x="92.2" y="141.3">21</text>
<text x="92.2" y="138.8">20</text>
<text x="99.3" y="142.4">AREF</text>
<text x="99.3" y="139.9">AVCC</text>
<text x="119.3" y="142.4">PD6(AIN0/OC0A/PCINT22)</text>
<text x="121.5" y="139.9">PD5(T1/OC0B/PCINT21)</text>
<text x="150.1" y="143.9">13</text>
<text x="150.1" y="141.3">12</text>
<text x="150.1" y="138.8">11</text>
<text x="185.5" y="143.9" transform="rotate(-90 185.5 143.9)">6</text>
<text x="188" y="143.9" transform="rotate(-90 188 143.9)">5</text>
<text x="190.6" y="143.9" transform="rotate(-90 190.6 143.9)">4</text>
<text x="125.7" y="145">PD7(AIN1/PCINT23)</text>
<text x="150.1" y="148.9">14</text>
<text x="92.2" y="154">22</text>
<text x="99.3" y="155.1">AGND</text>
<text x="120.6" y="150.1">PB0(ICP1/CLKO/PCINT0)</text>
<text x="122.5" y="155.1">PB2(SS/OC1B/PCINT2)</text>
<text x="125.9" y="152.6">PB1(OC1A/PCINT1)</text>
<text x="150.1" y="154">16</text>
<text x="150.1" y="151.5">15</text>
<text x="185.5" y="155.9" transform="rotate(-90 185.5 155.9)">1</text>
<text x="188" y="155.9" transform="rotate(-90 188 155.9)">2</text>
<text x="190.6" y="155.9" transform="rotate(-90 190.6 155.9)">3</text>
<text x="93.4" y="159.1">8</text>
<text x="99.3" y="160.2">GND</text>
<text x="119.9" y="157.7">PB3(MOSI/OC2A/PCINT3)</text>
<text x="126.3" y="160.2">PB4(MISO/PCINT4)</text>
<text x="150.1" y="161.6">19</text>
<text x="150.1" y="159.1">18</text>
<text x="150.1" y="156.6">17</text>
<text x="127.4" y="162.8">PB5(SCK/PCINT5)</text>
</g>
<g font-size="1.4" fill="#800000">
<text x="185.1" y="146.2">ON</text>
<text x="185.6" y="153.4">1</text>
<text x="188" y="153.4">2</text>
<text x="190.5" y="153.4">3</text>
</g>
</svg>
